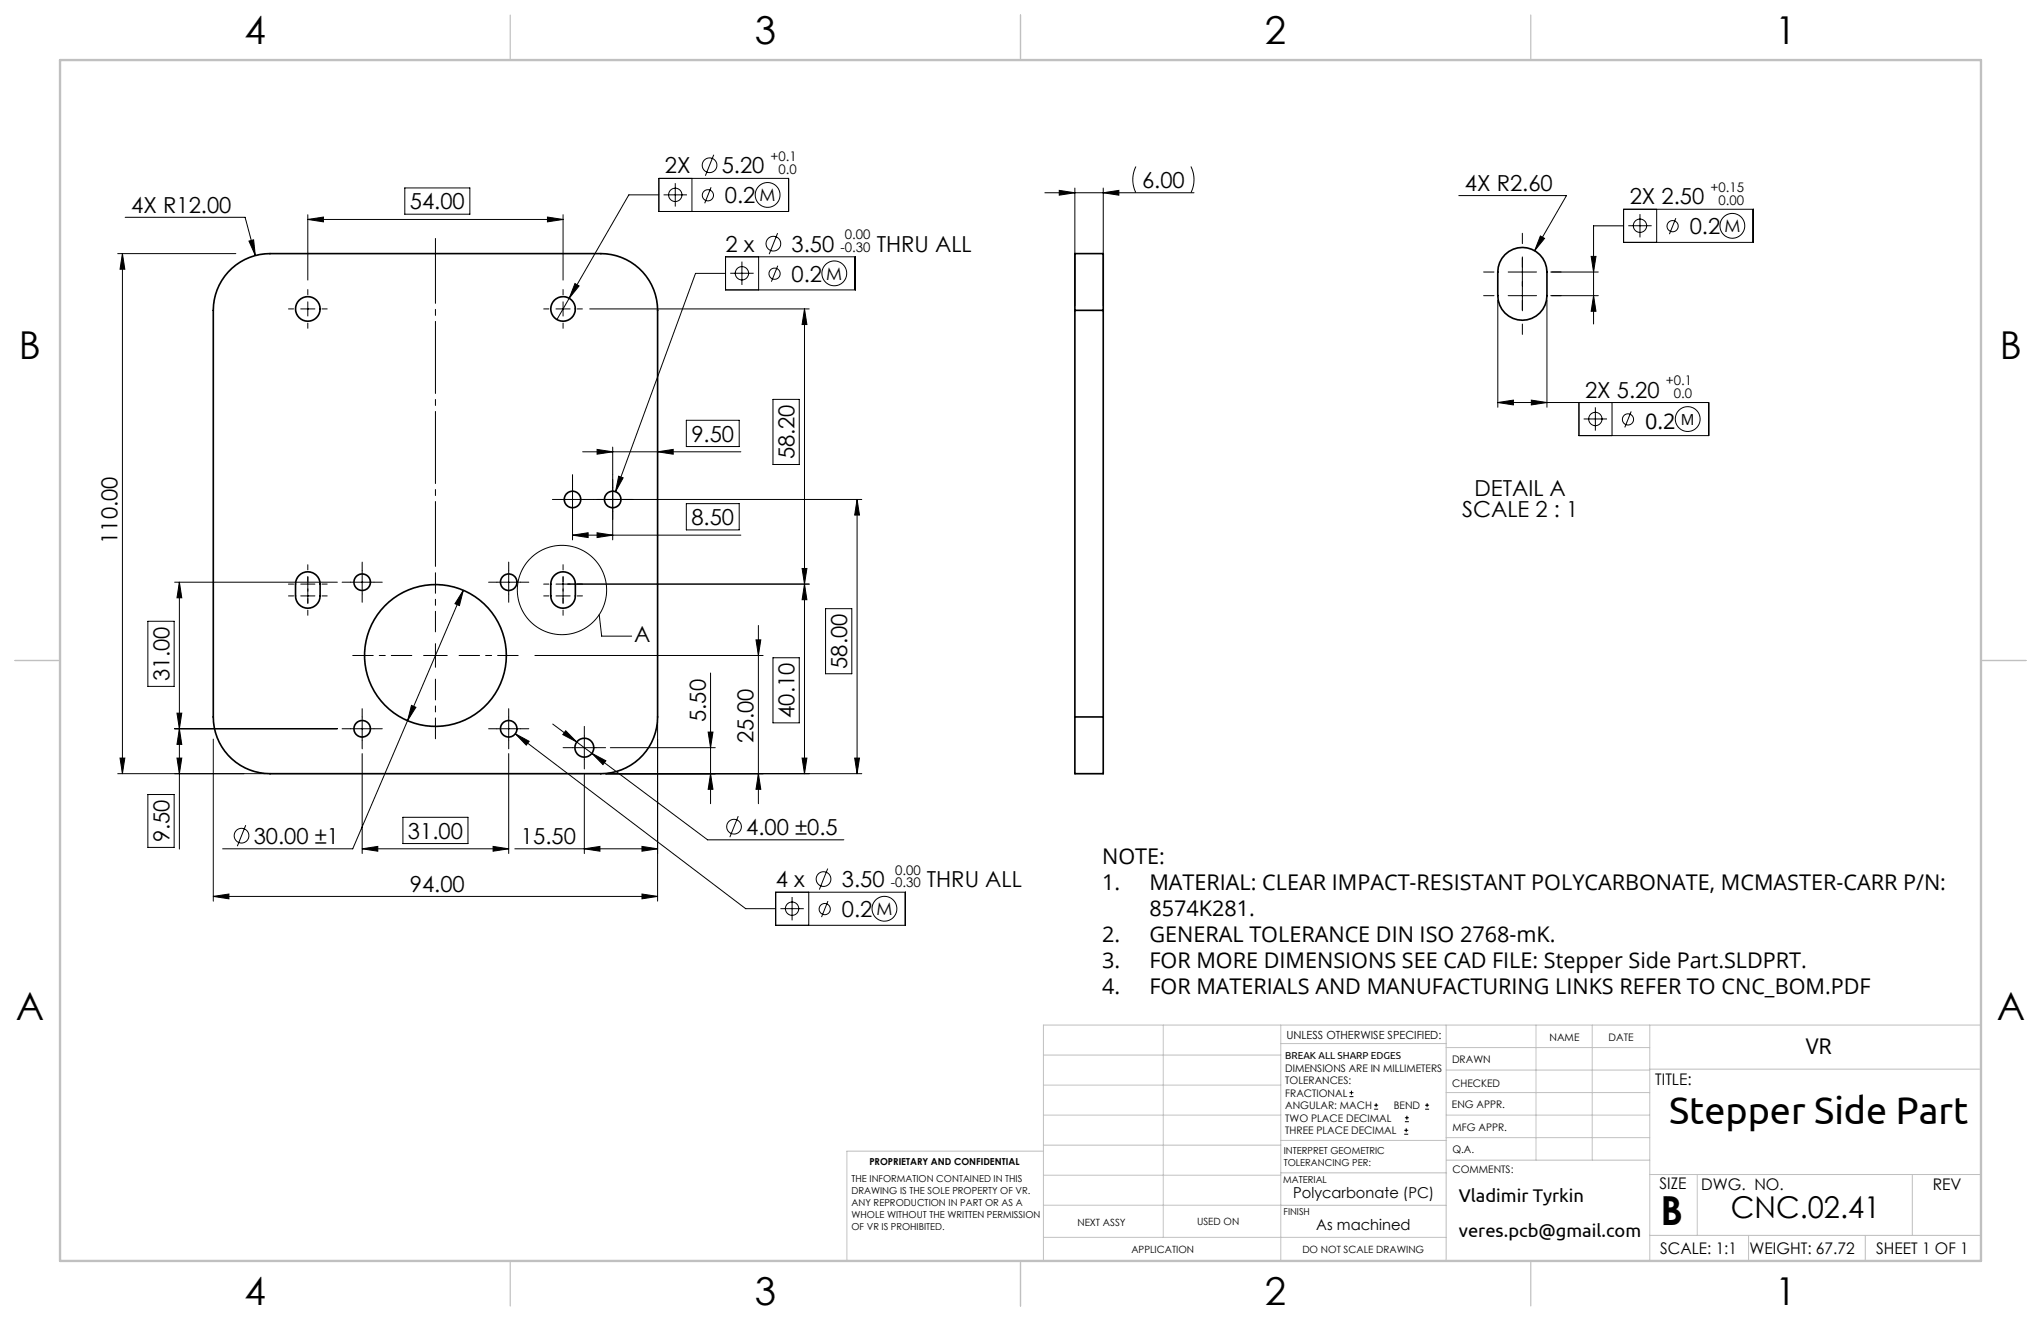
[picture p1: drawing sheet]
<svg xmlns="http://www.w3.org/2000/svg" width="432mm" height="279mm" viewBox="0 0 432 279" stroke-linecap="round" stroke-linejoin="round" font-family="sans-serif">
<g fill="none" stroke="#000" stroke-width=".21">
<path d="M85.6 39.8h13.8v5.5h-13.8zM139.4 37.7h27.4v7h-27.4zM142.9 38.7v5M146.4 37.7v7M150.4 39.6l-1.3 3.4M151 32.7l-1.8 4.5M227.4 39.8v24.8M233.4 39.8v24.8M240.3 35.2a6.2 6.2 0 0 0 0 5.6M252 35.2a6.2 6.2 0 0 1 0 5.6M24.9 53.6h25M25.9 53.6l.5 3.3h-1z"/>
<path d="M25.9 53.6v110M26.5 46h25.4l2.1 8M52.7 51l1-.3 .3 3.3zM65.1 45.4v13.8M65.1 46.4h54M65.1 46.4l3.3-.5v1zM115.8 45.9l3.3 .5-3.3 .5zM119.1 45.4v13.8M121.6 60l.9 .5-2.1 2.6zM139.4 41.2h-6.4l-15.2 26.4M140.4 41.2h4.9M153.5 57.8h-6.4l-16.9 46.2"/>
<path d="M153.5 54.3h27.4v7h-27.4zM154.5 57.8h4.9M157 55.3v5M160.5 54.3v7M164.5 49.3l-1.8 4.5M164.5 56.2l-1.3 3.4M221.1 40.8h31.5M224.1 40.3l3.3 .5-3.3 .5zM233.4 40.8l3.3-.5v1zM308.6 41.4h22.8l-6.7 11.6M319.1 57.5h6M322.1 54.5v11"/>
<path d="M325.9 49.9l.9 .5-2.1 2.6zM328.3 57.5h9.8M336.6 54.2h1l-.5 3.3zM343.5 44.3h27.4v7h-27.4zM343.5 47.8h-6.4v20.7M344.5 47.7h4.9M347 45.3v4.9M350.5 44.3v7M354.5 46.1l-1.3 3.4M63.6 65.3h3M65.1 63.8v3M117.6 65.3h3"/>
<path d="M119.1 63.8v3M124.8 65.3h46.4M170.2 65.3l.5 3.3h-1zM170.2 65.3v98.3M316.9 63.5v22.6M319.1 62.5h6M327.3 63.5v22.6M328.3 62.5h9.8M337.1 62.5l.5 3.3h-1zM123.3 95.6h33.4M126.3 95.1l3.3 .5-3.3 .5zM129.6 94.6v19.6"/>
<path d="M139.1 95.6l3.3-.5v1zM145.2 88.9h11.2v5.5h-11.2zM163.5 84.5h5.6v13.7h-5.6zM316.9 85.1l3.3-.5v1zM324 84.6l3.3 .5-3.3 .5zM334 85.1v7h27.5v-7h-44.6M335 88.6h5M337.5 86.1v5M341 85.1v7M345.1 87l-1.4 3.4M118.6 105.6h5M121.1 100.4v13.8"/>
<path d="M121.1 113.2h35.6M121.1 113.2l3.3-.5v1zM126.3 112.7l3.3 .5-3.3 .5zM126.4 105.6h55.9M130.9 100.7l.9 .4-1.6 2.9zM145.2 106.5h11.2v5.6h-11.2zM181.3 105.6l.5 3.3h-1zM181.3 105.6v58M31.3 131.4h5.5v13.8h-5.5zM37 123.1h34.4M38 123.1v56.5M38 123.1l.5 3.3h-1.1z"/>
<path d="M63.6 126h3M65.1 124.5v3M74.1 123.1h5M76.6 120.6v5M89.6 138.6h5M92.1 136.1v5M98 124.8l-11.8 27.6M98 124.8l-.8 3.3-.9-.4zM105.1 123.1h5M107.6 120.6v5M113.2 138.6h48.2M117.6 123.5h53.6"/>
<path d="M119.1 122v3M126.8 130l.5 4.5h6.3M159.9 135.3h1.1l-.6 3.3zM160.4 132.3v37.7M163.5 139.1h5.6v13.8h-5.6zM169.7 120.2h1l-.5 3.3zM170.2 123.5l.5 3.3h-1zM174.7 128.7h5.5v13.8h-5.5zM37 154.1h34.4M37.4 150.8h1.1l-.5 3.3zM38 154.1l.5 3.3h-1.1zM45.1 156.3v34.3"/>
<path d="M74.1 154.1h5M76.6 151.6v5M76.6 159.4v21.1M86.2 152.4l-11.6 27.1h-27.5M87.1 149.2l.9 .4-1.8 2.8zM105.1 154.1h5M107.6 151.6v5M107.6 159.4v21.1M109 155.2l3 1.6-.7 .8zM109 155.2l48.8 37h6.3M116.9 153.1l8.3 6.2M119.7 154.6l2.3 2.3-2.9-1.5z"/>
<path d="M121.1 158.1h5M123.6 155.6v5M125.2 159.3l24.5 18.3h28.8M125.2 159.3l3 1.6-.6 .8zM129.1 158.1h22.2M139.1 152.6v38M149.8 154.8h1l-.5 3.3zM150.3 142.3v27.7M25.4 160.3h1l-.5 3.3zM31.3 168h5.5v11.2h-5.5zM37.4 160.3h1.1l-.5 3.3zM52 174.5l-1.8 4.5"/>
<path d="M56.1 163.6h-31.2M76.6 179.5l3.3-.5v1zM76.6 179.5h31M85.2 172.9h13.8v5.5h-13.8zM104.3 179l3.3 .5-3.3 .5zM108.9 179.5h30.2M123.6 163.6v16.9M123.6 179.5l3.3-.5v1zM128.1 163.6h54.2M135.8 179l3.3 .5-3.3 .5zM150.3 163.6l.5 3.3h-1zM156.2 172.6l-1.8 4.5"/>
<path d="M160.4 163.6l.6 3.3h-1.1zM169.7 160.3h1l-.5 3.3zM180.8 160.3h1l-.5 3.3zM45.1 189.6l3.3-.5v1zM45.1 189.6h94M135.8 189.1l3.3 .5-3.3 .5zM164.1 188.7h27.4v7h-27.4zM165.1 192.2h4.9M167.6 189.7v5M171.1 188.7v7M175.1 183.7l-1.8 4.5M175.2 190.6l-1.4 3.4"/>
<path d="M285.5 231.9h.8M285.5 231.1h.8M285.9 230.7v.8M290.7 234.6h.9M290.7 233.8h.9M291.1 233.3v.9M297.1 239.9h.8M297.1 239.1h.8M297.2 237.3h.9M297.2 236.4h.9M297.5 238.6v.9M297.6 236v.8"/>
<path d="M301.5 234.6h.8M301.5 233.8h.8M301.9 233.3v.9"/>
<circle cx="150.1" cy="35" r="1.56"/>
<circle cx="142.9" cy="41.2" r="1.41"/>
<circle cx="149.8" cy="41.3" r="1.18"/>
<circle cx="157" cy="57.8" r="1.41"/>
<circle cx="162.4" cy="41.2" r="2.62"/>
<circle cx="163.6" cy="51.5" r="1.56"/>
<circle cx="163.9" cy="57.9" r="1.18"/>
<circle cx="176.5" cy="57.8" r="2.62"/>
<circle cx="347" cy="47.7" r="1.41"/>
<circle cx="353.9" cy="47.8" r="1.18"/>
<circle cx="366.5" cy="47.8" r="2.63"/>
<circle cx="337.5" cy="88.6" r="1.41"/>
<circle cx="344.4" cy="88.7" r="1.18"/>
<circle cx="357.1" cy="88.6" r="2.63"/>
<circle cx="118.9" cy="124.8" r="9.4"/>
<circle cx="51.1" cy="176.8" r="1.56"/>
<circle cx="155.3" cy="174.9" r="1.56"/>
<circle cx="167.6" cy="192.2" r="1.41"/>
<circle cx="174.2" cy="185.9" r="1.56"/>
<circle cx="174.5" cy="192.3" r="1.18"/>
<circle cx="187.1" cy="192.2" r="2.63"/>
</g>
<path d="M92.1 50.4v69.4" fill="none" stroke="#000" stroke-width=".21" stroke-dasharray="15.2 1.3 1.3 1.3" stroke-dashoffset="1.5"/>
<g fill="none" stroke="#000" stroke-width=".21" stroke-dasharray="15.2 1.3 1.3 1.3">
<path d="M316.1 57.5h-2.2M322.1 56.5v-2.2M322.1 51.5v-2.2M328.1 57.5h2.2M62.1 65.3h-1.1M65.1 62.3v-1.1M65.1 68.3v1.1M68.1 65.3h1.1M116.1 65.3h-1.1M119.1 62.3v-1.1M119.1 68.3v1.1M122.1 65.3h1.1"/>
<path d="M316.1 62.5h-2.2M322.1 68.5v2.2M322.1 63.5v2.2M328.1 62.5h2.2M118.6 105.6h-1.7M121.1 103.1v-1.7M121.1 108.1v1.8M123.6 105.6h1.8M127.1 105.6h-1.7M129.6 103.1v-1.7M129.6 108.1v1.8M132.1 105.6h1.8"/>
<path d="M62.1 126h-1.1M62.1 123.5h-1.1M65.1 123v-1.1M65.1 129v1.1M65.1 123.5v-1.5M65.1 123.5h-1.5M65.1 123.5v1.5M65.1 123.5h1.5M65.1 120.5v-1.1M65.1 126.5v1.1M68.1 126h1.1M68.1 123.5h1.1"/>
<path d="M74.1 123.1h-1.7M76.6 120.6v-1.7M76.6 125.6v1.8M79.1 123.1h1.8M105.1 123.1h-1.7M107.6 120.6v-1.7M107.6 125.6v1.8M110.1 123.1h1.8M116.1 126h-1.1M116.1 123.5h-1.1M119.1 126v-1.5M119.1 126h-1.5"/>
<path d="M119.1 126v1.5M119.1 126h1.5M119.1 123v-1.1M119.1 129v1.1M119.1 120.5v-1.1M119.1 126.5v1.1M122.1 126h1.1M122.1 123.5h1.1M74.1 154.1h-1.7M76.6 151.6v-1.7M76.6 156.6v1.8M79.1 154.1h1.8"/>
<path d="M105.1 154.1h-1.7M107.6 151.6v-1.7M107.6 156.6v1.8M110.1 154.1h1.8M121.1 158.1h-2M123.6 155.6v-2M126.1 158.1h2M123.6 160.6v2"/>
</g>
<path d="M87.1 138.6h-12.5M92.1 133.6v-12.5M97.1 138.6h12.5" fill="none" stroke="#000" stroke-width=".21" stroke-dasharray="15.2 1.3 1.3 1.3" stroke-dashoffset="10.9"/>
<path d="M92.1 143.6v12.7" fill="none" stroke="#000" stroke-width=".21" stroke-dasharray="15.2 1.3 1.3 1.3" stroke-dashoffset="10.8"/>
<g fill="none" stroke="#c0c0c0" stroke-width=".21">
<path d="M246.1 216.8v44.9M271 216.8v49.9M305.9 216.8v49.9M325 216.8v28.6M336.9 216.8v28.6M349 216.8v49.9M419.1 216.8h-198.3v49.9M220.8 235.9h50.2M220.8 229.5h50.2M220.8 223.2h50.2M271 220.7h34.9M305.9 231.1h43.1"/>
<path d="M305.9 226.3h43.1M305.9 221.6h43.1M305.9 235.9h43.1M349 226.1h70.1M220.8 248.6h50.2M220.8 242.2h50.2M220.8 254.9h50.2M220.8 243.5h-41.6v23.2M271 254.9h34.9M271 248.1h35.1M271 241.2h35.1M305.9 240.6h43.1"/>
<path d="M306.1 245.4h42.9M349 248.4h70.1M359.1 248.4v12.9M404.6 248.4v12.9M220.8 261.7h85.1M349 261.3h70.1M369.9 261.3v5.4M394.6 261.3v5.4"/>
</g>
<path d="M107.9 3.2v9.5M215.9 3.2v9.5M323.8 3.2v9.5M3.2 139.7h9.5M419.1 139.7h9.5M107.9 266.7v9.5M215.9 266.7v9.5M323.8 266.7v9.5" fill="none" stroke="#c0c0c0" stroke-width=".25"/>
<path d="M12.7 12.7h406.4v254h-406.4z" fill="none" stroke="#c0c0c0" stroke-width=".5"/>
<g fill="#000">
<path d="M126.3 112.7l3.3 .5-3.3 .5zM121.1 113.2l3.3-.5v1z"/>
<path d="M130.9 100.7l-.7 3.3 1.6-2.9zM52.7 51l1.3 3-.3-3.3zM109 155.2l2.3 2.4 .7-.8z"/>
<path d="M98 124.8l-1.7 2.9 .9 .4zM87.1 149.2l-.9 3.2 1.8-2.8zM121.6 60l-1.2 3.1 2.1-2.6zM65.1 46.4l3.3-.5v1zM115.8 45.9l3.3 .5-3.3 .5zM119.7 154.6l-.6 .8 2.9 1.5zM125.2 159.3l2.4 2.4 .6-.8zM123.6 179.5l3.3-.5v1zM135.8 179l3.3 .5-3.3 .5zM76.6 179.5l3.3-.5v1zM104.3 179l3.3 .5-3.3 .5zM126.3 95.1l3.3 .5-3.3 .5zM139.1 95.6l3.3-.5v1zM316.9 85.1l3.3-.5v1zM324 84.6l3.3 .5-3.3 .5zM337.1 62.5l.5 3.3h-1zM336.6 54.2h1l-.5 3.3zM325.9 49.9l-1.2 3.1 2.1-2.6z"/>
<path d="M159.9 135.3h1.1l-.6 3.3zM160.4 163.6l.6 3.3h-1.1zM170.2 123.5l.5 3.3h-1zM169.7 160.3h1l-.5 3.3zM149.8 154.8h1l-.5 3.3zM150.3 163.6l.5 3.3h-1zM38 123.1l.5 3.3h-1.1zM37.4 150.8h1.1l-.5 3.3zM181.3 105.6l.5 3.3h-1zM180.8 160.3h1l-.5 3.3zM38 154.1l.5 3.3h-1.1zM37.4 160.3h1.1l-.5 3.3z"/>
<path d="M25.4 160.3h1l-.5 3.3zM25.9 53.6l.5 3.3h-1zM169.7 120.2h1l-.5 3.3zM170.2 65.3l.5 3.3h-1z"/>
<path d="M135.8 189.1l3.3 .5-3.3 .5zM45.1 189.6l3.3-.5v1zM233.4 40.8l3.3-.5v1zM224.1 40.3l3.3 .5-3.3 .5z"/>
</g>
<g fill="none" stroke="#000" stroke-width=".35">
<path d="M49 56.8a12 12 0 0 1 8.1-3.2h70a12 12 0 0 1 12 12v86a12 12 0 0 1-12 12h-70a12 12 0 0 1-12-12v-86a12 12 0 0 1 3.9-8.8zM318.4 53.9a5.2 5.2 0 0 1 5.7-1.2 5.2 5.2 0 0 1 3.2 4.8v5a5.2 5.2 0 0 1-5.2 5.2 5.2 5.2 0 0 1-5.2-5.2v-5a5.2 5.2 0 0 1 1.5-3.6zM227.4 65.6v-12h6v12M227.4 65.6h6M227.4 65.6v86M233.4 65.6v86M63.3 121.7a2.6 2.6 0 0 1 2.8-.6 2.6 2.6 0 0 1 1.6 2.4v2.5a2.6 2.6 0 0 1-2.6 2.6 2.6 2.6 0 0 1-2.6-2.6v-2.5a2.6 2.6 0 0 1 .8-1.8zM117.3 121.7a2.6 2.6 0 0 1 2.8-.6 2.6 2.6 0 0 1 1.6 2.4v2.5a2.6 2.6 0 0 1-2.6 2.6 2.6 2.6 0 0 1-2.6-2.6v-2.5a2.6 2.6 0 0 1 .8-1.8zM227.4 151.6v12h6v-12M227.4 151.6h6"/>
<circle cx="65.1" cy="65.3" r="2.6"/>
<circle cx="119.1" cy="65.3" r="2.6"/>
<circle cx="121.1" cy="105.6" r="1.75"/>
<circle cx="129.6" cy="105.6" r="1.75"/>
<circle cx="76.6" cy="123.1" r="1.75"/>
<circle cx="92.1" cy="138.6" r="15"/>
<circle cx="107.6" cy="123.1" r="1.75"/>
<circle cx="76.6" cy="154.1" r="1.75"/>
<circle cx="107.6" cy="154.1" r="1.75"/>
<circle cx="123.6" cy="158.1" r="2"/>
</g>
<text font-size="8.5" x="351.3" y="259">B</text>
<text font-size="8.2" x="353.1" y="237.7">Stepper Side Part</text>
<g font-size="8.1">
<text x="51.7" y="9.3">4</text>
<text x="159.7" y="9.3">3</text>
<text x="267.6" y="9.3">2</text>
<text x="375.6" y="9.3">1</text>
<text x="4" y="76">B</text>
<text x="423.1" y="76">B</text>
<text x="3.3" y="215.7">A</text>
<text x="422.4" y="215.7">A</text>
<text x="51.7" y="276">4</text>
<text x="159.7" y="276">3</text>
<text x="267.6" y="276">2</text>
<text x="375.6" y="276">1</text>
</g>
<text font-size="6.3" x="366.2" y="257.6">CNC.02.41</text>
<g font-size="4.7">
<text x="140.7" y="36.7">2X</text>
<text x="152.7" y="36.7">5.20</text>
<text x="241.6" y="39.8">6.00</text>
<text x="309.9" y="40.4">4X R2.60</text>
<text x="27.8" y="44.9">4X R12.00</text>
<text x="86.7" y="44.3">54.00</text>
<text x="153.4" y="43">0.2</text>
<text x="344.8" y="43.3">2X 2.50</text>
<text x="153.5" y="53.3">2 x</text>
<text x="167.5" y="53.3">3.50</text>
<text x="185.5" y="53.3">THRU ALL</text>
<text x="357.5" y="49.5">0.2</text>
<text x="167.5" y="59.6">0.2</text>
<text x="335.3" y="84.1">2X 5.20</text>
<text x="146.3" y="93.4">9.50</text>
<text x="168.1" y="97.2" transform="rotate(-90 168.1 97.2)">58.20</text>
<text x="311.9" y="104.9">DETAIL A</text>
<text x="146.3" y="111.1">8.50</text>
<text x="309.3" y="109.4">SCALE 2 : 1</text>
<text x="24.9" y="115" transform="rotate(-90 24.9 115)">110.00</text>
<text x="134.1" y="135.9">A</text>
<text x="179.2" y="141.4" transform="rotate(-90 179.2 141.4)">58.00</text>
<text x="35.8" y="144.1" transform="rotate(-90 35.8 144.1)">31.00</text>
<text x="149.3" y="152.7" transform="rotate(-90 149.3 152.7)">5.50</text>
<text x="168.1" y="151.8" transform="rotate(-90 168.1 151.8)">40.10</text>
<text x="159.4" y="157.2" transform="rotate(-90 159.4 157.2)">25.00</text>
<text x="35.8" y="178.2" transform="rotate(-90 35.8 178.2)">9.50</text>
<text x="53.7" y="178.5">30.00 ±1</text>
<text x="86.3" y="177.4">31.00</text>
<text x="110.2" y="178.5">15.50</text>
<text x="157.9" y="176.6">4.00 ±0.5</text>
<text x="86.7" y="188.6">94.00</text>
<text x="164.1" y="187.6">4 x</text>
<text x="178.1" y="187.6">3.50</text>
<text x="196.1" y="187.6">THRU ALL</text>
<text x="178.1" y="194">0.2</text>
</g>
<g font-size="4.6">
<text x="348" y="90.7">0.2</text>
<text x="233.2" y="182.8">NOTE:</text>
<text x="233.2" y="188.3">1.</text>
<text x="243.2" y="188.3">MATERIAL: CLEAR IMPACT-RESISTANT POLYCARBONATE, MCMASTER-CARR P/N:</text>
<text x="243.2" y="193.8">8574K281.</text>
<text x="233.2" y="199.3">2.</text>
<text x="243.2" y="199.3">GENERAL TOLERANCE DIN ISO 2768-mK.</text>
<text x="233.2" y="204.8">3.</text>
<text x="243.2" y="204.8">FOR MORE DIMENSIONS SEE CAD FILE: Stepper Side Part.SLDPRT.</text>
<text x="233.2" y="210.3">4.</text>
<text x="243.2" y="210.3">FOR MATERIALS AND MANUFACTURING LINKS REFER TO CNC_BOM.PDF</text>
<text x="382" y="222.9">VR</text>
</g>
<g font-size="3.9">
<text x="308.6" y="254.3">Vladimir Tyrkin</text>
<text x="308.6" y="261.6">veres.pcb@gmail.com</text>
</g>
<g font-size="3.7">
<text x="160.7" y="42.5">M</text>
<text x="364.8" y="49.1">M</text>
<text x="174.8" y="59.1">M</text>
<text x="185.4" y="193.5">M</text>
</g>
<g font-size="3.4">
<text x="350.2" y="229.5">TITLE:</text>
<text x="351.1" y="251.6">SIZE</text>
<text x="359.9" y="251.6">DWG. NO.</text>
<text x="408.9" y="251.7">REV</text>
<text x="351.2" y="265.2">SCALE: 1:1</text>
<text x="370.1" y="265.3">WEIGHT: 67.72</text>
<text x="396.9" y="265.2">SHEET 1 OF 1</text>
</g>
<g font-size="3.2">
<text x="355.6" y="90">M</text>
<text x="273.6" y="253.3">Polycarbonate (PC)</text>
<text x="278.5" y="260.1">As machined</text>
</g>
<g font-size="2.8">
<text x="163" y="34">+0.1</text>
<text x="164.7" y="36.7">0.0</text>
<text x="361.8" y="40.6">+0.15</text>
<text x="363.5" y="43.3">0.00</text>
<text x="177.8" y="53.3">-0.30</text>
<text x="178.8" y="50.6">0.00</text>
<text x="352.4" y="81.5">+0.1</text>
<text x="354.1" y="84.2">0.0</text>
<text x="189.4" y="185">0.00</text>
<text x="188.4" y="187.7">-0.30</text>
</g>
<text font-size="2.4" x="272.2" y="219.7">UNLESS OTHERWISE SPECIFIED:</text>
<g font-size="2.2">
<text x="327.8" y="220.1">NAME</text>
<text x="340.3" y="220.2">DATE</text>
<text x="271.9" y="226.6">DIMENSIONS ARE IN MILLIMETERS</text>
<text x="307.2" y="224.9">DRAWN</text>
<text x="271.9" y="229.3">TOLERANCES:</text>
<text x="271.9" y="231.9">FRACTIONAL</text>
<text x="307.3" y="229.8">CHECKED</text>
<text x="271.9" y="234.6">ANGULAR: MACH</text>
<text x="271.9" y="237.2">TWO PLACE DECIMAL</text>
<text x="271.9" y="239.9">THREE PLACE DECIMAL</text>
<text x="294.9" y="234.6">BEND</text>
<text x="307.2" y="234.5">ENG APPR.</text>
<text x="307.3" y="239.2">MFG APPR.</text>
<text x="307.3" y="243.9">Q.A.</text>
<text x="307.3" y="248.1">COMMENTS:</text>
</g>
<g font-size="2.1">
<text x="271.9" y="224.1">BREAK ALL SHARP EDGES</text>
<text x="227.9" y="259.2">NEXT ASSY</text>
<text x="253.3" y="259.2">USED ON</text>
<text x="239.3" y="265">APPLICATION</text>
<text x="275.5" y="265.1">DO NOT SCALE DRAWING</text>
</g>
<g font-size="2">
<text x="271.6" y="244.1">INTERPRET GEOMETRIC</text>
<text x="180.2" y="250">THE INFORMATION CONTAINED IN THIS</text>
<text x="183.9" y="246.4">PROPRIETARY AND CONFIDENTIAL</text>
<text x="271.5" y="250.2">MATERIAL</text>
<text x="271.6" y="246.6">TOLERANCING PER:</text>
<text x="180.2" y="252.5">DRAWING IS THE SOLE PROPERTY OF VR.</text>
<text x="180.2" y="255.1">ANY REPRODUCTION IN PART OR AS A</text>
<text x="180.2" y="257.6">WHOLE WITHOUT THE WRITTEN PERMISSION</text>
<text x="271.5" y="257">FINISH</text>
<text x="180.2" y="260.1">OF VR IS PROHIBITED.</text>
</g>
</svg>
